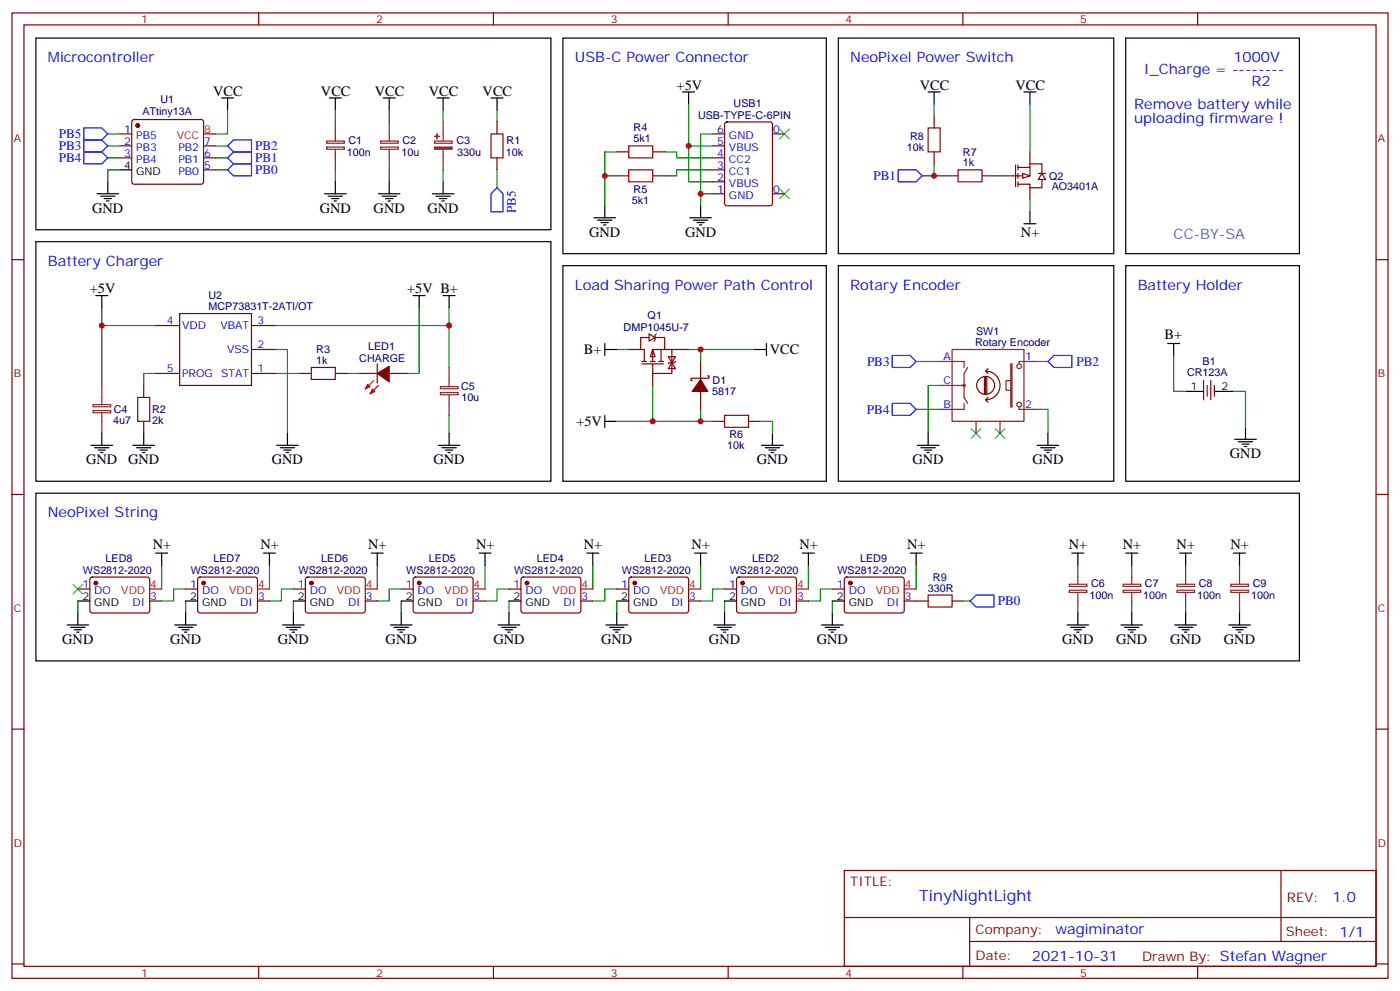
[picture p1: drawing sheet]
<svg xmlns="http://www.w3.org/2000/svg" width="412mm" height="292mm" viewBox="0 0 412 292" stroke-linecap="round" stroke-linejoin="round" font-family="sans-serif">
<g fill="none" stroke="#870000" stroke-width=".35">
<path d="M3.5 3.8h405.4v284.3h-405.4zM7.1 7.3h398.2v277.3h-398.2zM76.2 3.8v3.5M145.3 3.8v3.5M214.5 3.8v3.5M283.6 3.8v3.5M352.8 3.8v3.5M35.3 39.4h3.5M39 35.4l.5-.2h19.8l.5 .2 .2 .5v17.7l-.3 .5-.4 .2h-19.8l-.5-.3-.2-.4v-17.7zM146.4 35.9v3.5M209.9 39.4h3.5M213.7 36.1l.4-.2h12.7l.7 .4v23.6l-.4 .7h-13l-.6-.5-.1-23.5z"/>
<path d="M227.5 39.4h3.6M35.3 43h3.5M35.3 46.5h3.5M60 43h3.5M60 46.5h3.5M60 50h3.5M146.4 46.5v3.5M181.7 44.7h3.5M181.7 51.8h3.5M192.3 44.7h3.5M192.3 51.8h3.5M209.9 43h3.5"/>
<path d="M209.9 46.5h3.5M209.9 50h3.5M209.9 57.1h3.5M209.9 53.6h3.5M227.5 57.1h3.6M3.5 76.5h3.6M405.3 76.5h3.6M45.9 95.9h7M52.9 92.4h21.2v21.1h-21.2zM74.1 95.9h7M42.3 113.5v3.6M45.9 110h7"/>
<path d="M74.1 110h7M74.1 102.9h7M88.2 110h3.5M98.8 110h3.5M105.8 110h5.3M111.1 107.2v5.6M114.7 110h5.2M354.5 112.1v5.7M355.6 113.5v3.2M356.7 112.1v5.7M357.7 113.5v3.2M42.3 124.1v3.5"/>
<path d="M209.9 124.1h3.5M220.5 124.1h3.5M3.5 145.6h3.6M405.3 145.6h3.6M3.5 214.8h3.6M405.3 214.8h3.6M248.7 256.4h156.6v28.2h-156.6zM377.3 256.4v20.9M248.7 270.2h156.5M285.6 277.3h119.6M285.6 270.2v14.2M3.5 283.9h3.6"/>
<path d="M76.2 284.6v3.5M145.3 284.6v3.5M214.5 284.6v3.5M283.6 284.6v3.5M352.8 284.6v3.5M405.3 283.9h3.6"/>
</g>
<g fill="none" stroke="#000" stroke-width=".35">
<path d="M10.6 11.2h151.7v56.5h-151.7zM165.8 11.2h77.6v63.5h-77.6zM65.3 28.9h3.5M67 28.9v3.5M97 28.9h3.5M98.8 28.9v3.5M112.9 28.9h3.5M114.7 28.9v3.5M128.8 28.9h3.5M130.5 28.9v3.5M144.6 28.9h3.6M146.4 28.9v3.5"/>
<path d="M201.1 27.1h3.5M202.8 27.1v3.5M28.6 57.1h6.3M29.6 57.8h4.3M30.7 58.5h2.1M31.4 59.2h.7M31.7 53.6v3.5M35.3 50h3.5M95.6 57.1h6.4M96.7 57.8h4.2M97.7 58.5h2.1M98.4 59.2h.7"/>
<path d="M98.8 53.6v3.5M111.5 57.1h6.3M112.5 57.8h4.3M113.6 58.5h2.1M114.3 59.2h.7M114.7 53.6v3.5M127.4 57.1h6.3M128.4 57.8h4.2M129.5 58.5h2.1M130.2 59.2h.7M130.5 53.6v3.5M10.6 71.2h151.7v70.5h-151.7z"/>
<path d="M165.8 78.2h77.6v63.5h-77.6zM175 64.1h6.3M176 64.8h4.3M177.1 65.5h2.1M177.8 66.3h.7M178.2 60.6v3.5M203.2 64.1h6.3M204.3 64.8h4.2M205.3 65.5h2.1M206 66.3h.7M206.4 60.6v3.5M28.2 87.1h3.5"/>
<path d="M30 87.1v3.5M121.7 87.1h3.5M123.5 87.1v3.5M349.2 115.3h5.3M358.1 115.3h5.3M26.8 131.2h6.4M27.9 131.9h4.2M28.9 132.6h2.1M29.6 133.3h.7M30 127.6v3.6M39.2 131.2h6.3M40.2 131.9h4.2"/>
<path d="M41.3 132.6h2.1M42 133.3h.7M42.3 127.6v3.6M81.5 131.2h6.3M82.5 131.9h4.3M83.6 132.6h2.1M84.3 133.3h.7M84.7 127.6v3.6M129.1 131.2h6.4M130.2 131.9h4.2M131.2 132.6h2.1M131.9 133.3h.7"/>
<path d="M132.3 127.6v3.6M178.2 122.3v3.6M178.2 124.1h3.5M224.4 131.2h6.3M225.4 131.9h4.3M226.5 132.6h2.1M227.2 133.3h.7M227.5 127.6v3.6"/>
</g>
<g fill="none" stroke="#008700" stroke-width=".35">
<path d="M31.7 39.4h3.6M67 32.4v7h-3.5M98.8 32.4v3.5M114.7 32.4v3.5M130.5 32.4v3.5M146.4 32.4v3.5M202.8 30.6v23h7.1M209.9 39.4h-3.5v21.2M31.7 46.5h3.6M31.7 43h3.6M35.3 50h-3.6v3.6M63.5 50h3.5"/>
<path d="M63.5 46.5h3.5M63.5 43h3.5M98.8 50v3.6M114.7 50v3.6M130.5 50v3.6M146.4 50v5.3M178.2 51.8h3.5M181.7 44.7h-3.5v15.9M195.8 44.7h3.5v1.8h10.6M202.8 43h7.1M206.4 57.1h3.5M209.9 50h-10.6v1.8h-3.5"/>
<path d="M30 90.6v22.9M30 95.9h15.9M81.1 95.9h51.2v12.3M123.5 90.6v19.4h-3.6M132.3 90.6v5.3M45.9 110h-3.6v3.5M81.1 102.9h3.6v24.7M81.1 110h7.1M102.3 110h3.5M181.7 102.9h3.5M192.3 113.5v10.6M202.8 102.9h19.4"/>
<path d="M206.4 102.9v3.6M132.3 122.3v5.3M206.4 120.6v3.5h-24.7"/>
</g>
<path d="M24.7 37.7h5.3l1.7 1.7-1.7 1.8h-5.3zM24.7 41.2h5.3l1.7 1.8-1.7 1.7h-5.3zM24.7 44.7h5.3l1.7 1.8-1.7 1.8h-5.3zM67 50l1.8-1.7h5.3v3.5h-5.3zM67 46.5l1.8-1.8h5.3v3.6h-5.3zM67 43l1.8-1.8h5.3v3.5h-5.3zM146.4 55.3l1.8 1.8v5.3h-3.6v-5.3z" fill="none" stroke="#00f" stroke-width=".35"/>
<g fill="#870000" stroke="#870000" stroke-width=".35">
<path d="M111.1 110l3.6-2.1v4.6z"/>
<circle cx="40.6" cy="37" r=".53"/>
</g>
<path d="M60 39.4h3.5M110.1 112.1l-2.5 2.5M111.5 113.5l-2.5 2.5" fill="none" stroke="#f00" stroke-width=".35"/>
<g fill="none" stroke="#8c2424" stroke-width=".35">
<path d="M98.8 35.9v5.7M114.7 35.9v5.7M130.5 35.9v5.7M96.2 43.3h5.2v.7h-5.2zM96.2 41.6h5.2v.6h-5.2zM98.8 44v6M112.1 43.3h5.2v.7h-5.2zM112.1 41.6h5.2v.6h-5.2zM114.7 44v6M128 41.6h5.2v.6h-5.2zM130.5 44v6M27.4 119.2h5.2v.6h-5.2z"/>
<path d="M30 113.5v5.7M129.8 115.6h5.1v.7h-5.1zM129.8 113.9h5.1v.6h-5.1zM132.3 108.2v5.7M132.3 116.3v6M27.4 120.9h5.2v.7h-5.2zM30 121.6v6"/>
</g>
<path d="M144.6 39.4h3.6v7.1h-3.6zM185.2 43h7.1v3.5h-7.1zM185.2 50h7.1v3.6h-7.1zM40.6 117.1h3.5v7h-3.5zM91.7 108.2h7.1v3.6h-7.1zM213.4 122.3h7.1v3.6h-7.1z" fill="none" stroke="#a10000" stroke-width=".35"/>
<g fill="#8c2424" stroke="#8c2424" stroke-width=".35">
<path d="M128 43.3h5.2v.7h-5.2z"/>
<path d="M128.1 40.1l1.4 .1z"/>
<path d="M128.8 39.4v1.5z"/>
</g>
<g fill="#f00" stroke="#f00" stroke-width=".35">
<path d="M108.3 113.2l.7 .7-1.4 .7z"/>
<path d="M109.7 114.6l.7 .7-1.4 .7z"/>
</g>
<path d="M229.7 38l2.8 2.9M232.5 38l-2.8 2.9M229.7 55.7l2.8 2.8M232.5 55.7l-2.8 2.8" fill="none" stroke="#3c3" stroke-width=".35"/>
<path d="M192.3 102.9l.7 2.2h-1.4z" fill="#fff" stroke="#870000" stroke-width=".35"/>
<g fill="none" stroke="#870000" stroke-width=".35">
<path d="M299.2 48.6v6.4M299.9 48.6v1.4M299.9 51.1v1.4M299.9 53.6v1.4M299.9 49.3h3.5M305.9 51.1h2.1M306.9 51.1v-2.8h-3.5v3.5h-3.5M306.9 52.8v2.5h-3.5v-1h-3.5M191.2 98.4l1.8 1-1.8 1.1zM191.2 99.4h-2.5v3.5h1.1v3.6M193 99.4h2.8v3.5M193.3 98.4l-.3 .3v1.4l-.4 .4"/>
<path d="M185.2 102.9h3.5M189.1 107.2h6.3M189.1 106.5h1.4M191.6 106.5h1.4M192.3 107.2v6.3M194 106.5h1.4M194.7 102.9v3.6M195.8 102.9h-3.5v3.6M195.8 102.9h7M196.8 105.1h2.2l-1.1 1.7zM197.9 106.8l1.1 1.8h-2.2zM197.9 102.9v7.1h-5.6"/>
<path d="M199 106.5l-.4 .3h-1.4l-.4 .4M206.4 106.5v5.3M206.4 115.3v5.3M208.5 110.7h.3v.7h-5.2v.7h.3"/>
</g>
<path d="M269.9 106.5h7M276.9 113.5h-3.5v14.1M305.2 106.5h3.5M345.7 104.7v10.6h3.5M363.4 115.3h3.5v10.6M206.4 124.1h3.5M224 124.1h3.5v3.5M269.9 120.6h7M305.2 120.6h3.5v7" fill="none" stroke="#008700" stroke-width=".35"/>
<g fill="none" stroke="#000" stroke-width=".35">
<path d="M130.5 87.1h3.6M132.3 87.1v3.5M178.2 102.9h3.5M178.2 101.2v3.5M222.2 102.9h3.6M225.8 101.2v3.5M344 101.2h3.5M345.7 101.2v3.5M270.2 131.2h6.4M271.3 131.9h4.2M272.3 132.6h2.2M273 133.3h.8"/>
<path d="M273.4 127.6v3.6M305.5 131.2h6.4M306.6 131.9h4.2M307.6 132.6h2.1M308.3 133.3h.7M308.7 127.6v3.6M363.7 129.4h6.4M364.8 130.1h4.2M365.8 130.8h2.1M366.5 131.5h.7M366.9 125.9v3.5"/>
</g>
<path d="M206.4 111.8l2.1 3.5h-4.6z" fill="#870000" stroke="#870000" stroke-width=".35"/>
<path d="M286.1 126.2l2.8 2.8M288.9 126.2l-2.8 2.8M293.2 126.2l2.8 2.8M296 126.2l-2.8 2.8" fill="none" stroke="#3c3" stroke-width=".35"/>
<path d="M262.8 118.8h5.3l1.8 1.8-1.8 1.7h-5.3zM262.8 104.7h5.3l1.8 1.8-1.8 1.7h-5.3zM310.4 104.7h5.3v3.5h-5.3l-1.7-1.7z" fill="none" stroke="#00f" stroke-width=".35"/>
<g fill="none" stroke="#8c2424" stroke-width=".35">
<path d="M276.9 106.5h7.1v1.7M276.9 113.5h7.1M280.5 102.9h21.1v21.2h-21.1zM284 118.8v1.8h-7.1M285 108.2l-1 1.8v7.1l1 1.7M297.7 107.2h.4v12.7h-.4zM297.7 112.1h-1.4v2.8h1.4M300.2 119.9v.7h5M305.2 106.5h-5v.7M287.5 124.1v3.5M294.6 124.1v3.5"/>
<circle cx="284" cy="113.5" r=".35"/>
<circle cx="300.2" cy="119.2" r=".71"/>
<circle cx="300.2" cy="107.9" r=".71"/>
</g>
<path d="M290 111.1v4.9M290.3 109.3a4.2 4.2 0 0 1 4.3 4.2 4.2 4.2 0 0 1-4.3 4.3M290.3 117.8l.7 .7M290.3 111.1v4.9M290.3 109.3l.7 .7M290.7 111.1v4.9M291 117.1l-.7 .7M291 108.6l-.7 .7M293 113.5a2.65 2.65 0 0 0-3.8-2.4 2.65 2.65 0 0 0-.6 4.4 2.65 2.65 0 0 0 4.3-1.3l.1-.6" fill="none" stroke="#850000" stroke-width=".35"/>
<g fill="#fff" stroke="#870000" stroke-width=".35">
<path d="M306.9 51.1l1.1 1.7h-2.1z"/>
<path d="M301.3 51.1l2.1 .7-2.1 .7z"/>
</g>
<g fill="none" stroke="#870000" stroke-width=".35">
<path d="M275.2 34.1v3.6M275.2 44.7v3.6M278.7 51.8h3.5M289.3 51.8h3.5M296.3 51.8h3.6M303.4 44.7v3.6M303.4 55.3v3.5M22.9 173.5h3.6M26.7 170.2l.5-.2h16.5l.4 .7-.1 9.4-.6 .5-16.5-.1-.4-.7v-9.1zM44.1 177h3.5M54.7 173.5h3.5M58.4 170.2l.5-.2h16.5l.4 .7v9.4l-.7 .5-16.5-.1-.4-.7v-9.1z"/>
<path d="M75.8 177h3.6M86.4 173.5h3.6M90.2 170.2l.5-.2h16.5l.4 .7-.1 9.4-.6 .5-16.5-.1-.4-.7v-9.1zM107.6 177h3.5M118.2 173.5h3.5M121.9 170.2l.5-.2h16.5l.4 .7v9.4l-.7 .5-16.5-.1-.4-.7v-9.1zM139.3 177h3.6M149.9 173.5h3.6M153.7 170.2l.5-.2h16.5l.4 .7-.1 9.4-.6 .5-16.5-.1-.4-.7v-9.1zM171.1 177h3.5M181.7 173.5h3.5M185.4 170.2l.5-.2h16.5l.4 .7v9.4l-.7 .5-16.5-.1-.4-.7v-9.1z"/>
<path d="M202.8 177h3.6M213.4 173.5h3.6M217.2 170.2l.5-.2h16.5l.4 .7-.1 9.4-.6 .5-16.5-.1-.4-.7v-9.1zM234.6 177h3.5M245.2 173.5h3.5M248.9 170.2l.5-.2h16.5l.4 .7v9.4l-.7 .5-16.5-.1-.4-.7v-9.1zM266.3 177h7.1M280.5 177h3.5"/>
</g>
<path d="M273.4 37.7h3.5v7h-3.5zM282.2 50h7.1v3.6h-7.1zM273.4 175.3h7.1v3.5h-7.1z" fill="none" stroke="#a10000" stroke-width=".35"/>
<g fill="none" stroke="#000" stroke-width=".35">
<path d="M246.9 11.2h81.2v63.5h-81.2zM331.6 11.2h51.2v63.5h-51.2zM273.4 27.1h3.5M275.2 27.1v3.5M301.6 27.1h3.6M303.4 27.1v3.5M246.9 78.2h81.2v63.5h-81.2zM301.6 65.9h3.6M303.4 62.4v3.5M331.6 78.2h51.2v63.5h-51.2zM10.6 145.3h372.2v49.4h-372.2zM22.9 177h3.6"/>
<path d="M45.9 162.9h3.5M47.6 162.9v3.5M54.7 177h3.5M77.6 162.9h3.5M79.4 162.9v3.5M86.4 177h3.6M109.4 162.9h3.5M111.1 162.9v3.5M118.2 177h3.5M141.1 162.9h3.5M142.9 162.9v3.5M149.9 177h3.6"/>
<path d="M172.9 162.9h3.5M174.6 162.9v3.5M181.7 177h3.5M204.6 162.9h3.5M206.4 162.9v3.5M213.4 177h3.6M236.4 162.9h3.5M238.1 162.9v3.5M245.2 177h3.5M268.1 162.9h3.5M269.9 162.9v3.5M315.7 162.9h3.6"/>
<path d="M317.5 162.9v3.5M331.6 162.9h3.5M333.4 162.9v3.5M347.5 162.9h3.5M349.2 162.9v3.5M363.4 162.9h3.5M365.1 162.9v3.5M19.8 184.1h6.3M20.8 184.8h4.2M21.9 185.5h2.1M22.6 186.2h.7M22.9 180.6v3.5"/>
<path d="M51.5 184.1h6.4M52.6 184.8h4.2M53.6 185.5h2.1M54.3 186.2h.7M54.7 180.6v3.5M83.3 184.1h6.3M84.3 184.8h4.2M85.4 185.5h2.1M86.1 186.2h.7M86.4 180.6v3.5M115 184.1h6.4M116.1 184.8h4.2"/>
<path d="M117.1 185.5h2.1M117.8 186.2h.7M118.2 180.6v3.5M146.8 184.1h6.3M147.8 184.8h4.2M148.9 185.5h2.1M149.6 186.2h.7M149.9 180.6v3.5M178.5 184.1h6.4M179.6 184.8h4.2M180.6 185.5h2.1M181.3 186.2h.7"/>
<path d="M181.7 180.6v3.5M210.3 184.1h6.3M211.3 184.8h4.2M212.4 185.5h2.1M213.1 186.2h.7M213.4 180.6v3.5M242 184.1h6.4M243.1 184.8h4.2M244.1 185.5h2.1M244.8 186.2h.7M245.2 180.6v3.5M314.3 184.1h6.4"/>
<path d="M315.4 184.8h4.2M316.4 185.5h2.2M317.1 186.2h.8M317.5 180.6v3.5M330.2 184.1h6.3M331.3 184.8h4.2M332.3 185.5h2.1M333 186.2h.7M333.4 180.6v3.5M346.1 184.1h6.3M347.1 184.8h4.3M348.2 185.5h2.1"/>
<path d="M348.9 186.2h.7M349.2 180.6v3.5M361.9 184.1h6.4M363 184.8h4.2M364.1 185.5h2.1M364.8 186.2h.7M365.1 180.6v3.5"/>
</g>
<path d="M264.6 50h5.3l1.7 1.8-1.7 1.8h-5.3zM285.8 177l1.7-1.7h5.3v3.5h-5.3z" fill="none" stroke="#00f" stroke-width=".35"/>
<g fill="none" stroke="#008700" stroke-width=".35">
<path d="M275.2 30.6v3.5M303.4 30.6v14.1M271.6 51.8h7.1M275.2 48.3v3.5M292.8 51.8h3.5M303.4 58.8v3.6M22.9 177v3.6M47.6 166.4v7.1M54.7 173.5h-3.5v3.5h-3.6M54.7 177v3.6M79.4 166.4v7.1M86.4 173.5h-3.5v3.5h-3.5"/>
<path d="M86.4 177v3.6M111.1 166.4v7.1M118.2 173.5h-3.5v3.5h-3.6M118.2 177v3.6M142.9 166.4v7.1M149.9 173.5h-3.5v3.5h-3.5M149.9 177v3.6M174.6 166.4v7.1M181.7 173.5h-3.5v3.5h-3.6M181.7 177v3.6M206.4 166.4v7.1M213.4 173.5h-3.5v3.5h-3.5"/>
<path d="M213.4 177v3.6M238.1 166.4v7.1M245.2 173.5h-3.5v3.5h-3.6M245.2 177v3.6M269.9 166.4v7.1M284 177h1.8"/>
</g>
<g fill="none" stroke="#8c2424" stroke-width=".35">
<path d="M315 173.8h5.1v.7h-5.1zM315 172.1h5.1v.6h-5.1zM317.5 166.4v5.7M317.5 174.6v6M330.8 173.8h5.2v.7h-5.2zM330.8 172.1h5.2v.6h-5.2zM333.4 166.4v5.7M333.4 174.6v6M346.7 173.8h5.2v.7h-5.2zM346.7 172.1h5.2v.6h-5.2zM349.2 166.4v5.7M349.2 174.6v6"/>
<path d="M362.6 173.8h5.2v.7h-5.2zM362.6 172.1h5.2v.6h-5.2zM365.1 166.4v5.7M365.1 174.6v6"/>
</g>
<g fill="#870000" stroke="#870000" stroke-width=".35">
<circle cx="28.2" cy="171.7" r=".53"/>
<circle cx="60" cy="171.7" r=".53"/>
<circle cx="91.7" cy="171.7" r=".53"/>
<circle cx="123.5" cy="171.7" r=".53"/>
<circle cx="155.2" cy="171.7" r=".53"/>
<circle cx="187" cy="171.7" r=".53"/>
<circle cx="218.7" cy="171.7" r=".53"/>
<circle cx="250.5" cy="171.7" r=".53"/>
</g>
<path d="M44.1 173.5h3.5M75.8 173.5h3.6M107.6 173.5h3.5M139.3 173.5h3.6M171.1 173.5h3.5M202.8 173.5h3.6M234.6 173.5h3.5M266.3 173.5h3.6" fill="none" stroke="#f00" stroke-width=".35"/>
<path d="M21.5 172.1l2.8 2.8M24.3 172.1l-2.8 2.8" fill="none" stroke="#3c3" stroke-width=".35"/>
<g fill="#c00">
<circle cx="30" cy="95.9" r=".88"/>
<circle cx="132.3" cy="95.9" r=".88"/>
<circle cx="202.8" cy="43" r=".88"/>
<circle cx="206.4" cy="57.1" r=".88"/>
<circle cx="178.2" cy="51.8" r=".88"/>
<circle cx="206.4" cy="102.9" r=".88"/>
<circle cx="192.3" cy="124.1" r=".88"/>
<circle cx="206.4" cy="124.1" r=".88"/>
<circle cx="275.2" cy="51.8" r=".88"/>
</g>
<text font-size="4.6" fill="#00f" x="270.8" y="265.4">TinyNightLight</text>
<g font-size="4.2" fill="#00f">
<text x="14.1" y="18.3">Microcontroller</text>
<text x="169.3" y="18.3">USB-C Power Connector</text>
<text x="250.5" y="18.3">NeoPixel Power Switch</text>
<text x="336.9" y="21.8">I_Charge = --------</text>
<text x="363.4" y="18.3">1000V</text>
<text x="368.7" y="25.3">R2</text>
<text x="334.1" y="32">Remove battery while</text>
<text x="334.1" y="36.3">uploading firmware !</text>
<text x="14.1" y="78.2">Battery Charger</text>
<text x="169.3" y="85.3">Load Sharing Power Path Control</text>
<text x="250.5" y="85.3">Rotary Encoder</text>
<text x="335.1" y="85.3">Battery Holder</text>
<text x="14.1" y="152.3">NeoPixel String</text>
<text x="392.5" y="265.7">1.0</text>
<text x="310.9" y="275.2">wagiminator</text>
<text x="304" y="283">2021-10-31</text>
</g>
<g font-size="4.2">
<text x="62.8" y="28.2">VCC</text>
<text x="94.5" y="28.2">VCC</text>
<text x="110.4" y="28.2">VCC</text>
<text x="126.3" y="28.2">VCC</text>
<text x="142.2" y="28.2">VCC</text>
<text x="199.3" y="26.4">+5V</text>
<text x="270.9" y="26.4">VCC</text>
<text x="299.2" y="26.4">VCC</text>
<text x="27.2" y="62.7">GND</text>
<text x="94.2" y="62.7">GND</text>
<text x="110.1" y="62.7">GND</text>
<text x="125.9" y="62.7">GND</text>
<text x="173.6" y="69.8">GND</text>
<text x="201.8" y="69.8">GND</text>
<text x="300.8" y="69.9">N+</text>
<text x="26.5" y="86.4">+5V</text>
<text x="119.9" y="86.4">+5V B+</text>
<text x="343.1" y="100">B+</text>
<text x="172" y="104.4">B+</text>
<text x="226.8" y="104.4">VCC</text>
<text x="169.8" y="125.5">+5V</text>
<text x="25.4" y="136.8">GND</text>
<text x="37.7" y="136.8">GND</text>
<text x="80.1" y="136.8">GND</text>
<text x="127.7" y="136.8">GND</text>
<text x="223" y="136.8">GND</text>
<text x="268.8" y="136.8">GND</text>
<text x="304.1" y="136.8">GND</text>
<text x="362.3" y="135">GND</text>
<text x="45" y="161.8">N+</text>
<text x="76.7" y="161.8">N+</text>
<text x="108.5" y="161.8">N+</text>
<text x="140.2" y="161.8">N+</text>
<text x="172" y="161.8">N+</text>
<text x="203.7" y="161.8">N+</text>
<text x="235.5" y="161.8">N+</text>
<text x="267.2" y="161.8">N+</text>
<text x="314.9" y="161.8">N+</text>
<text x="330.7" y="161.8">N+</text>
<text x="346.6" y="161.8">N+</text>
<text x="362.5" y="161.8">N+</text>
<text x="18.3" y="189.7">GND</text>
<text x="50.1" y="189.7">GND</text>
<text x="81.8" y="189.7">GND</text>
<text x="113.6" y="189.7">GND</text>
<text x="145.3" y="189.7">GND</text>
<text x="177.1" y="189.7">GND</text>
<text x="208.8" y="189.7">GND</text>
<text x="240.6" y="189.7">GND</text>
<text x="312.9" y="189.7">GND</text>
<text x="328.8" y="189.7">GND</text>
<text x="344.7" y="189.7">GND</text>
<text x="360.5" y="189.7">GND</text>
</g>
<text font-size="4.2" fill="#0099b0" x="345.7" y="70.5">CC-BY-SA</text>
<g font-size="3.9" fill="#00f">
<text x="17.3" y="40.7">PB5</text>
<text x="17.3" y="44.3">PB3</text>
<text x="17.3" y="47.8">PB4</text>
<text x="75.2" y="47.7">PB1</text>
<text x="75.2" y="44.2">PB2</text>
<text x="75.2" y="51.3">PB0</text>
<text x="257.3" y="53.1">PB1</text>
<text x="151.9" y="62.7" transform="rotate(-90 151.9 62.7)">PB5</text>
<text x="255.4" y="107.7">PB3</text>
<text x="317.1" y="107.7">PB2</text>
<text x="255.4" y="121.8">PB4</text>
<text x="293.9" y="178.3">PB0</text>
</g>
<g font-size="3.9" fill="#800">
<text x="250.5" y="261">TITLE:</text>
<text x="379.1" y="265.7">REV:</text>
<text x="287.4" y="275.2">Company:</text>
<text x="378.7" y="275.8">Sheet: 1/1</text>
<text x="287.4" y="282.9">Date:</text>
<text x="336.4" y="282.9">Drawn By: Stefan Wagner</text>
</g>
<g font-size="3.2" fill="#800">
<text x="41.6" y="6.8">1</text>
<text x="110.8" y="6.8">2</text>
<text x="179.9" y="6.8">3</text>
<text x="249.1" y="6.8">4</text>
<text x="318.2" y="6.8">5</text>
<text x="4.1" y="41.9">A</text>
<text x="405.9" y="41.9">A</text>
<text x="4.1" y="111.1">B</text>
<text x="405.9" y="111.1">B</text>
<text x="4.1" y="180.2">C</text>
<text x="405.9" y="180.2">C</text>
<text x="4.1" y="249.3">D</text>
<text x="405.9" y="249.3">D</text>
<text x="41.6" y="287.6">1</text>
<text x="110.8" y="287.6">2</text>
<text x="179.9" y="287.6">3</text>
<text x="249.1" y="287.6">4</text>
<text x="318.2" y="287.6">5</text>
</g>
<g font-size="3.2" fill="#000080">
<text x="42" y="33.9">ATtiny13A</text>
<text x="47.3" y="30.4">U1</text>
<text x="205.6" y="35">USB-TYPE-C-6PIN</text>
<text x="216.1" y="31.5">USB1</text>
<text x="186.6" y="41.9">5k1</text>
<text x="186.6" y="38.7">R4</text>
<text x="268.1" y="41.3">R8</text>
<text x="102.2" y="45.9">100n</text>
<text x="102.7" y="42.3">C1</text>
<text x="118.3" y="45.8">10u</text>
<text x="118.5" y="42.3">C2</text>
<text x="134.4" y="42.3">C3</text>
<text x="134.6" y="45.8">330u</text>
<text x="149" y="45.8">10k</text>
<text x="149.2" y="42.3">R1</text>
<text x="267.1" y="44.5">10k</text>
<text x="283.7" y="45.8">R7</text>
<text x="283.7" y="49">1k</text>
<text x="309" y="52.9">Q2</text>
<text x="186.1" y="60">5k1</text>
<text x="186.6" y="56.8">R5</text>
<text x="309.8" y="56.1">AO3401A</text>
<text x="61.4" y="88.1">U2</text>
<text x="61.4" y="91.3">MCP73831T-2ATI/OT</text>
<text x="190.8" y="93.9">Q1</text>
<text x="183.7" y="97.4">DMP1045U-7</text>
<text x="287.3" y="101.8">Rotary Encoder</text>
<text x="287.5" y="98.6">SW1</text>
<text x="93.2" y="107.2">1k</text>
<text x="93.2" y="104.1">R3</text>
<text x="105.8" y="106.6">CHARGE</text>
<text x="108.4" y="103">LED1</text>
<text x="354.2" y="107.5">B1</text>
<text x="209.9" y="113.2">D1</text>
<text x="349.7" y="110.8">CR123A</text>
<text x="135.8" y="115">C5</text>
<text x="135.9" y="118.2">10u</text>
<text x="209.8" y="116.4">5817</text>
<text x="33.3" y="124.9">4u7</text>
<text x="33.5" y="121.7">C4</text>
<text x="44.8" y="124.9">2k</text>
<text x="44.8" y="121.7">R2</text>
<text x="214.8" y="129.1">R6</text>
<text x="214.2" y="132.3">10k</text>
<text x="31.1" y="165.6">LED8</text>
<text x="62.9" y="165.6">LED7</text>
<text x="94.6" y="165.6">LED6</text>
<text x="126.4" y="165.6">LED5</text>
<text x="158.1" y="165.6">LED4</text>
<text x="189.9" y="165.6">LED3</text>
<text x="221.6" y="165.6">LED2</text>
<text x="253.4" y="165.6">LED9</text>
<text x="24.4" y="169">WS2812-2020</text>
<text x="56.2" y="169">WS2812-2020</text>
<text x="87.9" y="169">WS2812-2020</text>
<text x="119.7" y="169">WS2812-2020</text>
<text x="151.4" y="169">WS2812-2020</text>
<text x="183.2" y="169">WS2812-2020</text>
<text x="214.9" y="169">WS2812-2020</text>
<text x="246.7" y="169">WS2812-2020</text>
<text x="274.8" y="171.1">R9</text>
<text x="321.4" y="172.9">C6</text>
<text x="337.3" y="172.9">C7</text>
<text x="353.1" y="172.9">C8</text>
<text x="369" y="172.9">C9</text>
<text x="273.3" y="174.3">330R</text>
<text x="320.9" y="176.4">100n</text>
<text x="336.8" y="176.4">100n</text>
<text x="352.6" y="176.4">100n</text>
<text x="368.5" y="176.4">100n</text>
</g>
<g font-size="3.2" fill="#00f">
<text x="36.6" y="39.1">1</text>
<text x="40.1" y="40.9">PB5</text>
<text x="211.2" y="39.1">6</text>
<text x="214.7" y="40.9">GND</text>
<text x="227.7" y="39.1">0</text>
<text x="36.6" y="42.6">2</text>
<text x="36.6" y="46.1">3</text>
<text x="40.1" y="44.4">PB3</text>
<text x="40.1" y="47.9">PB4</text>
<text x="52.6" y="47.9">PB1</text>
<text x="52.6" y="44.4">PB2</text>
<text x="60.1" y="46.1">6</text>
<text x="60.1" y="42.6">7</text>
<text x="211.2" y="46.1">4</text>
<text x="211.2" y="42.6">5</text>
<text x="214.7" y="47.9">CC2</text>
<text x="214.7" y="44.4">VBUS</text>
<text x="52.6" y="51.4">PB0</text>
<text x="60.1" y="49.7">5</text>
<text x="211.2" y="53.2">2</text>
<text x="211.2" y="49.7">3</text>
<text x="214.7" y="51.4">CC1</text>
<text x="211.2" y="56.7">1</text>
<text x="214.7" y="58.5">GND</text>
<text x="214.7" y="55">VBUS</text>
<text x="227.7" y="56.7">0</text>
<text x="49.1" y="95.5">4</text>
<text x="75.8" y="95.5">3</text>
<text x="53.6" y="96.9">VDD</text>
<text x="64.9" y="96.9">VBAT</text>
<text x="66.9" y="104">VSS</text>
<text x="75.8" y="102.6">2</text>
<text x="277.9" y="106.1">A</text>
<text x="302" y="106.1">1</text>
<text x="49.1" y="109.6">5</text>
<text x="53.6" y="111.1">PROG</text>
<text x="65.1" y="111.1">STAT</text>
<text x="75.8" y="109.6">1</text>
<text x="277.9" y="113.2">C</text>
<text x="277.9" y="120.2">B</text>
<text x="302" y="120.2">2</text>
<text x="24.3" y="173.1">1</text>
<text x="56" y="173.1">1</text>
<text x="87.8" y="173.1">1</text>
<text x="119.5" y="173.1">1</text>
<text x="151.3" y="173.1">1</text>
<text x="183" y="173.1">1</text>
<text x="214.8" y="173.1">1</text>
<text x="246.5" y="173.1">1</text>
<text x="27.8" y="174.9">DO</text>
<text x="39" y="178.4">DI</text>
<text x="44.3" y="176.7">3</text>
<text x="59.5" y="174.9">DO</text>
<text x="70.8" y="178.4">DI</text>
<text x="76" y="176.7">3</text>
<text x="91.3" y="174.9">DO</text>
<text x="102.5" y="178.4">DI</text>
<text x="107.8" y="176.7">3</text>
<text x="123" y="174.9">DO</text>
<text x="134.3" y="178.4">DI</text>
<text x="139.5" y="176.7">3</text>
<text x="154.8" y="174.9">DO</text>
<text x="166" y="178.4">DI</text>
<text x="171.3" y="176.7">3</text>
<text x="186.5" y="174.9">DO</text>
<text x="197.8" y="178.4">DI</text>
<text x="203" y="176.7">3</text>
<text x="218.3" y="174.9">DO</text>
<text x="229.5" y="178.4">DI</text>
<text x="234.8" y="176.7">3</text>
<text x="250" y="174.9">DO</text>
<text x="261.3" y="178.4">DI</text>
<text x="266.5" y="176.7">3</text>
</g>
<g font-size="3.2" fill="#f00">
<text x="52.1" y="40.9">VCC</text>
<text x="60.1" y="39.1">8</text>
<text x="44.3" y="173.1">4</text>
<text x="76" y="173.1">4</text>
<text x="107.8" y="173.1">4</text>
<text x="139.5" y="173.1">4</text>
<text x="171.3" y="173.1">4</text>
<text x="203" y="173.1">4</text>
<text x="234.8" y="173.1">4</text>
<text x="266.5" y="173.1">4</text>
<text x="35.7" y="174.9">VDD</text>
<text x="67.5" y="174.9">VDD</text>
<text x="99.2" y="174.9">VDD</text>
<text x="131" y="174.9">VDD</text>
<text x="162.7" y="174.9">VDD</text>
<text x="194.5" y="174.9">VDD</text>
<text x="226.2" y="174.9">VDD</text>
<text x="258" y="174.9">VDD</text>
</g>
<g font-size="3.2">
<text x="36.6" y="49.7">4</text>
<text x="40.1" y="51.4">GND</text>
<text x="350.8" y="114.9">1</text>
<text x="359.8" y="114.9">2</text>
<text x="24.3" y="176.7">2</text>
<text x="27.8" y="178.4">GND</text>
<text x="56" y="176.7">2</text>
<text x="59.5" y="178.4">GND</text>
<text x="87.8" y="176.7">2</text>
<text x="91.3" y="178.4">GND</text>
<text x="119.5" y="176.7">2</text>
<text x="123" y="178.4">GND</text>
<text x="151.3" y="176.7">2</text>
<text x="154.8" y="178.4">GND</text>
<text x="183" y="176.7">2</text>
<text x="186.5" y="178.4">GND</text>
<text x="214.8" y="176.7">2</text>
<text x="218.3" y="178.4">GND</text>
<text x="246.5" y="176.7">2</text>
<text x="250" y="178.4">GND</text>
</g>
</svg>
